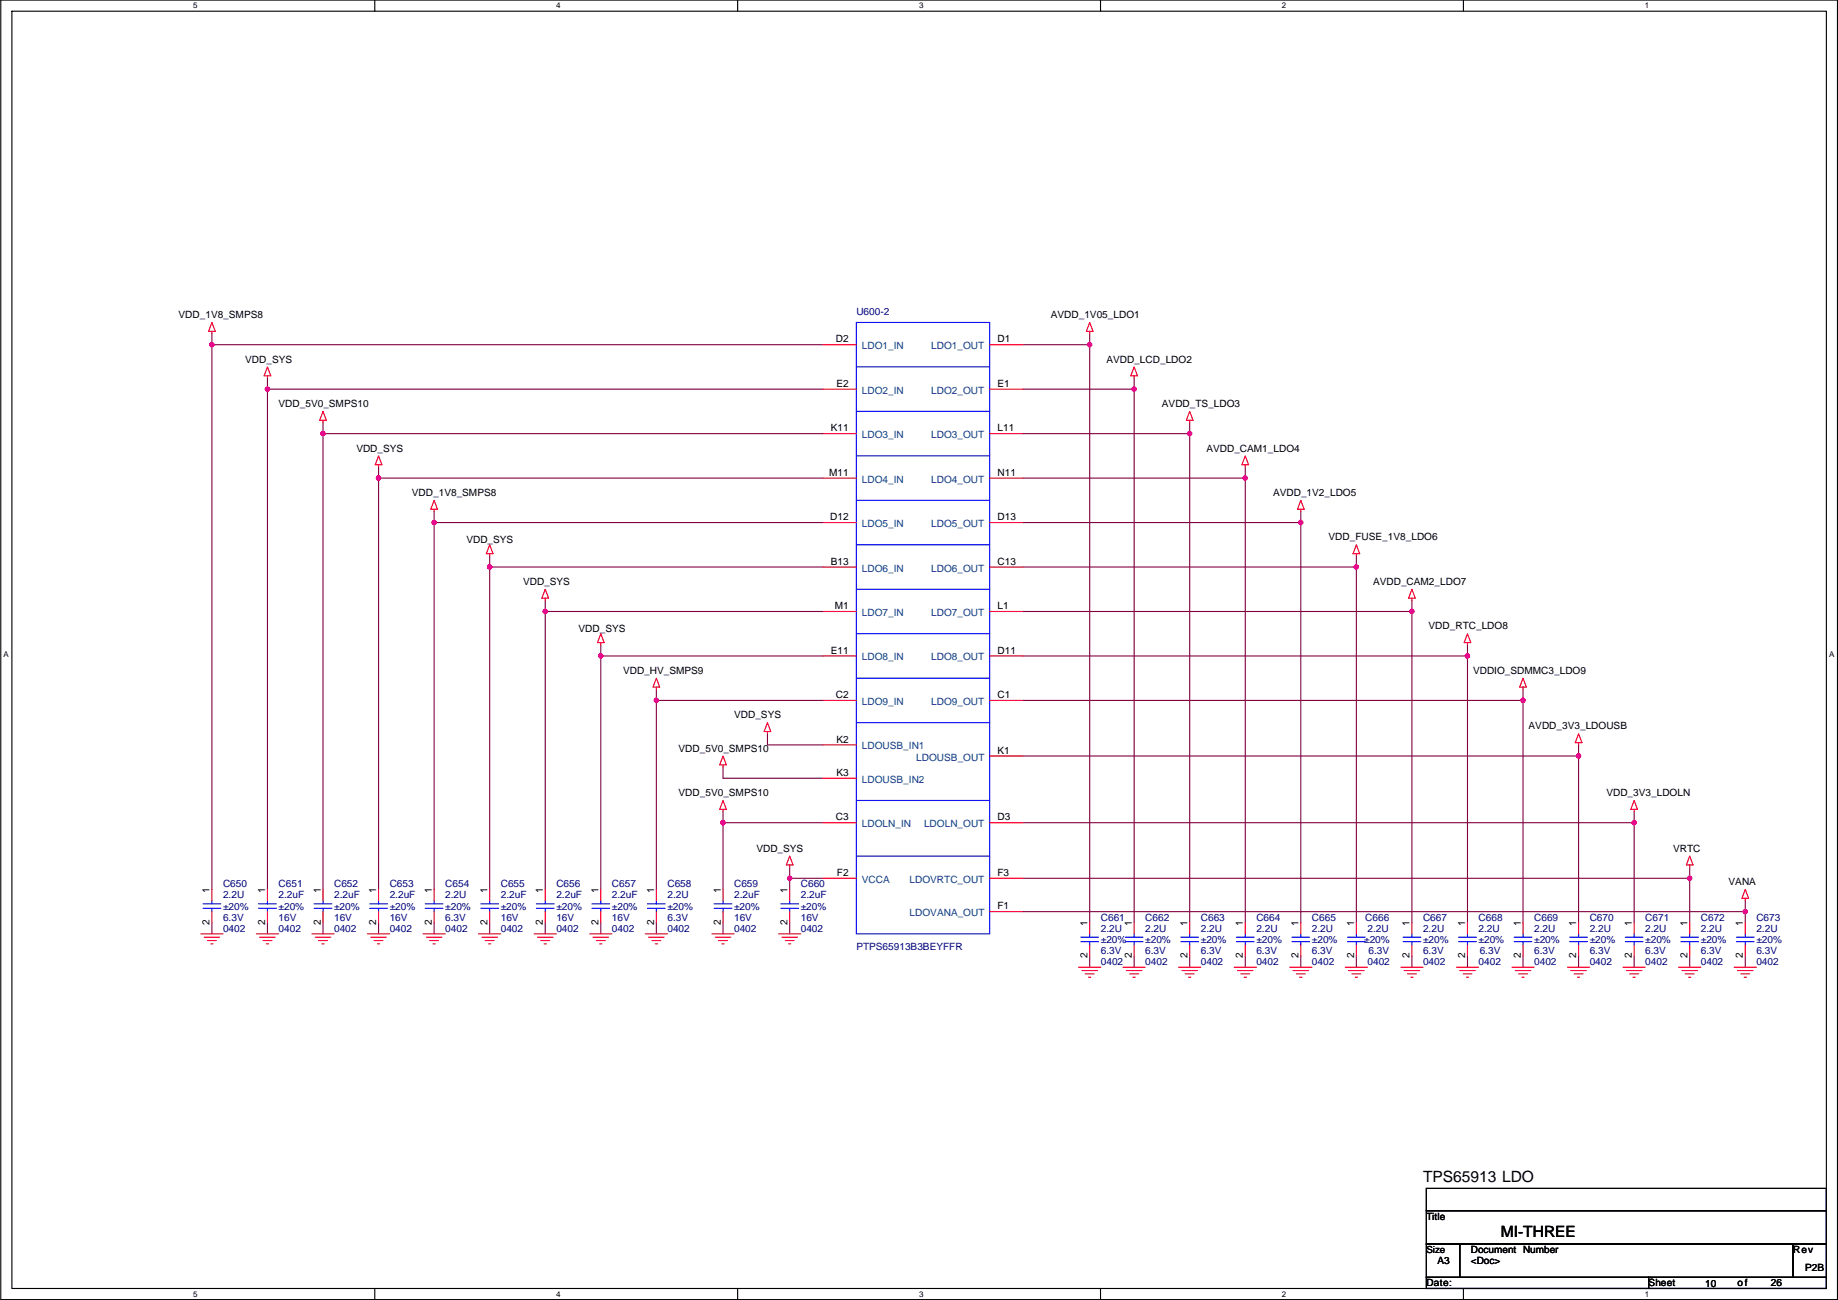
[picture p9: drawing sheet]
<svg xmlns="http://www.w3.org/2000/svg" width="420mm" height="297mm" viewBox="0 0 420 297" stroke-linecap="round" stroke-linejoin="round" font-family="sans-serif">
<path d="M.2 0h419.8v296.9h-419.8zM2.7 2.6h414.8v291.8h-414.8z" fill="none" stroke="#000" stroke-width=".25"/>
<g fill="#fff">
<path d="M44.2 .3h1v2h-1z"/>
<path d="M44.2 294.7h1v2h-1z"/>
</g>
<path d="M85.7 0v2.6M85.7 294.4v2.5" fill="none" stroke="#000" stroke-width=".25"/>
<g fill="#fff">
<path d="M127.1 .3h1v2h-1z"/>
<path d="M127.1 294.7h1v2h-1z"/>
</g>
<path d="M168.6 0v2.6M168.6 294.4v2.5" fill="none" stroke="#000" stroke-width=".25"/>
<g fill="#fff">
<path d="M210.1 .3h1v2h-1z"/>
<path d="M210.1 294.7h1v2h-1z"/>
</g>
<path d="M251.6 0v2.6M251.6 294.4v2.5" fill="none" stroke="#000" stroke-width=".25"/>
<g fill="#fff">
<path d="M293 .3h1v2h-1z"/>
<path d="M293 294.7h1v2h-1z"/>
</g>
<path d="M334.5 0v2.6M334.5 294.4v2.5" fill="none" stroke="#000" stroke-width=".25"/>
<g fill="#fff">
<path d="M376 .3h1v2h-1z"/>
<path d="M376 294.7h1v2h-1z"/>
<path d="M.8 148.5h1.2v2h-1.2z"/>
<path d="M418.1 148.5h1.2v2h-1.2z"/>
</g>
<g fill="none" stroke="#800040" stroke-width=".25">
<path d="M48.4 78.8h139.7M48.4 76.2v2.6M48.4 78.8v124.4M233.9 78.8h15.2M249.1 78.8v132M249.1 76.2v2.6M61.1 86.4v2.5M61.1 88.9h127M61.1 88.9v114.3M73.8 96.5v2.6M73.8 99.1h114.3M73.8 99.1v104.1"/>
<path d="M233.9 88.9h25.4M259.3 88.9v121.9M259.3 86.4v2.5M272 96.5v2.6h-38.1M272 99.1v111.7M86.5 106.7v2.5M86.5 109.2h101.6M86.5 109.2v94M99.2 116.9v2.5M99.2 119.4h88.9M99.2 119.4v83.8M233.9 119.4h63.5"/>
<path d="M284.7 106.7v2.5h-50.8M284.7 109.2v101.6M297.4 119.4v91.4M297.4 116.9v2.5M111.9 127v2.6M111.9 129.6h76.2M111.9 129.6v73.6M124.6 139.7h63.5M124.6 137.2v2.5M124.6 139.7v63.5M310.1 127v2.6h-76.2M310.1 129.6v81.2"/>
<path d="M322.8 137.2v2.5h-88.9M322.8 139.7v71.1M137.3 149.9h50.8M137.3 147.3v2.6M137.3 149.9v53.3M150 157.5v2.5M233.9 149.9h101.6M335.5 147.3v2.6M335.5 149.9v60.9M348.2 157.5v2.5M150 160h38.1M150 160v43.2"/>
<path d="M165.3 175.3v2.5h22.8M175.4 167.7v2.5h12.7M233.9 172.7h127M233.9 160h114.3M348.2 160v50.8M360.9 170.2v2.5M360.9 172.7v38.1M165.3 188h22.8M165.3 188v15.2M165.3 185.4v2.6M180.5 198.1v2.6M233.9 188h139.7"/>
<path d="M373.6 185.4v2.6M373.6 188v22.8M386.3 198.1v2.6M48.4 210.8v2.6M61.1 210.8v2.6M73.8 210.8v2.6M86.5 210.8v2.6M99.2 210.8v2.6M111.9 210.8v2.6M124.6 210.8v2.6M137.3 210.8v2.6M150 210.8v2.6"/>
<path d="M165.3 210.8v2.6M180.5 200.7h7.6M180.5 210.8v2.6M180.5 200.7v2.5M233.9 200.7h152.4M249.1 218.5v2.5M259.3 218.5v2.5M272 218.5v2.5M284.7 218.5v2.5M297.4 218.5v2.5M310.1 218.5v2.5M322.8 218.5v2.5"/>
<path d="M335.5 218.5v2.5M348.2 218.5v2.5M360.9 218.5v2.5M373.6 218.5v2.5M386.3 218.5v2.5M386.3 200.7v10.1M399 205.8v2.5h-165.1M399 218.5v2.5M399 208.3v2.5"/>
</g>
<g fill="#f0f" stroke="#f0f" stroke-width=".25">
<circle cx="180.5" cy="200.7" r=".5"/>
<circle cx="348.1" cy="160" r=".5"/>
<circle cx="360.8" cy="172.7" r=".5"/>
<circle cx="373.5" cy="188" r=".5"/>
<circle cx="386.2" cy="200.7" r=".5"/>
<circle cx="398.9" cy="208.3" r=".5"/>
<circle cx="111.9" cy="129.5" r=".5"/>
<circle cx="99.2" cy="119.4" r=".5"/>
<circle cx="86.5" cy="109.2" r=".5"/>
<circle cx="73.8" cy="99.1" r=".5"/>
<circle cx="48.4" cy="78.7" r=".5"/>
<circle cx="61.1" cy="88.9" r=".5"/>
<circle cx="271.9" cy="99.1" r=".5"/>
<circle cx="335.4" cy="149.9" r=".5"/>
<circle cx="322.7" cy="139.7" r=".5"/>
<circle cx="310" cy="129.5" r=".5"/>
<circle cx="249.1" cy="78.7" r=".5"/>
<circle cx="150" cy="160" r=".5"/>
<circle cx="124.6" cy="139.7" r=".5"/>
<circle cx="137.3" cy="149.9" r=".5"/>
<circle cx="297.3" cy="119.4" r=".5"/>
<circle cx="259.2" cy="88.9" r=".5"/>
<circle cx="284.6" cy="109.2" r=".5"/>
<circle cx="165.3" cy="188" r=".5"/>
</g>
<g fill="none" stroke="#f00" stroke-width=".25">
<path d="M48.4 73.7l.8 2h-1.5zM48.4 75.7v.5M188.1 78.8h7.7M226.2 78.8h7.7M249.1 73.7l.8 2h-1.6zM249.1 75.7v.5M61.1 83.8l.8 2.1h-1.5zM61.1 85.9v.5M73.8 94l.8 2h-1.5zM73.8 96v.5M188.1 88.9h7.7M188.1 99.1h7.7"/>
<path d="M226.2 88.9h7.7M226.2 99.1h7.7M259.3 83.8l.7 2.1h-1.5zM259.3 85.9v.5M272 94l.7 2h-1.5zM272 96v.5M86.5 104.2l.8 2h-1.5zM86.5 106.2v.5M99.2 114.3l.8 2.1h-1.5zM99.2 116.4v.5M188.1 109.2h7.7M188.1 119.4h7.7"/>
<path d="M226.2 109.2h7.7M226.2 119.4h7.7M284.7 104.2l.7 2h-1.5zM284.7 106.2v.5M297.4 114.3l.7 2.1h-1.5zM297.4 116.4v.5M111.9 124.5l.8 2h-1.5zM111.9 126.5v.5M124.6 134.6l.8 2.1h-1.5zM124.6 136.7v.5M188.1 129.6h7.7M188.1 139.7h7.7"/>
<path d="M226.2 129.6h7.7M226.2 139.7h7.7M310.1 124.5l.7 2h-1.5zM310.1 126.5v.5M322.8 134.6l.7 2.1h-1.5zM322.8 136.7v.5M137.3 144.8l.8 2h-1.5zM137.3 146.8v.5M150 155l.8 2h-1.5zM150 157v.5M188.1 149.9h7.7M226.2 149.9h7.7"/>
<path d="M335.5 144.8l.7 2h-1.5zM335.5 146.8v.5M348.2 155l.7 2h-1.5zM348.2 157v.5M165.3 172.7l.7 2.1h-1.5zM165.3 174.8v.5M175.4 165.1l.8 2.1h-1.5zM175.4 167.2v.5M188.1 160h7.7M188.1 170.2h7.7M188.1 177.8h7.7M226.2 160h7.7"/>
<path d="M226.2 172.7h7.7M360.9 169.7v.5M360.9 167.7l.7 2h-1.5zM165.3 182.9l.7 2h-1.5zM165.3 184.9v.5M180.5 195.6l.8 2h-1.5zM180.5 197.6v.5M188.1 188h7.7M226.2 188h7.7M373.6 184.9v.5M373.6 182.9l.7 2h-1.5zM386.3 197.6v.5"/>
<path d="M386.3 195.6l.7 2h-1.5zM45.9 213.4h5.1M46.7 214.1h3.5M47.4 214.9h2.1M48.2 215.7h.5M48.4 203.2v2.6M48.4 208.3v2.5M58.6 213.4h5.1M59.4 214.1h3.5M60.1 214.9h2.1M60.9 215.7h.5M61.1 203.2v2.6"/>
<path d="M61.1 208.3v2.5M71.3 213.4h5.1M72.1 214.1h3.5M72.8 214.9h2.1M73.6 215.7h.5M73.8 203.2v2.6M73.8 208.3v2.5M84 213.4h5.1M84.8 214.1h3.5M85.5 214.9h2.1M86.3 215.7h.5M86.5 203.2v2.6"/>
<path d="M86.5 208.3v2.5M96.7 213.4h5.1M97.5 214.1h3.5M98.2 214.9h2.1M99 215.7h.5M99.2 203.2v2.6M99.2 208.3v2.5M109.4 213.4h5.1M110.2 214.1h3.5M110.9 214.9h2.1M111.7 215.7h.5M111.9 203.2v2.6"/>
<path d="M111.9 208.3v2.5M122.1 213.4h5.1M122.9 214.1h3.5M123.6 214.9h2.1M124.4 215.7h.5M124.6 203.2v2.6M124.6 208.3v2.5M134.8 213.4h5.1M135.6 214.1h3.5M136.3 214.9h2.1M137.1 215.7h.5M137.3 203.2v2.6"/>
<path d="M137.3 208.3v2.5M147.5 213.4h5.1M148.3 214.1h3.5M149 214.9h2.1M149.8 215.7h.5M150 203.2v2.6M150 208.3v2.5M162.7 213.4h5.1M163.5 214.1h3.6M164.3 214.9h2M165 215.7h.5M165.3 203.2v2.6"/>
<path d="M165.3 208.3v2.5M178 213.4h5.1M178.7 214.1h3.6M179.5 214.9h2M180.3 215.7h.5M180.5 203.2v2.6M180.5 208.3v2.5M188.1 200.7h7.7M226.2 200.7h7.7M226.2 208.3h7.7M249.1 210.8v2.6M249.1 215.9v2.6"/>
<path d="M259.3 210.8v2.6M259.3 215.9v2.6M272 210.8v2.6M272 215.9v2.6M284.7 210.8v2.6M284.7 215.9v2.6M297.4 210.8v2.6M297.4 215.9v2.6M310.1 210.8v2.6M310.1 215.9v2.6M322.8 210.8v2.6M322.8 215.9v2.6"/>
<path d="M335.5 210.8v2.6M335.5 215.9v2.6M348.2 210.8v2.6M348.2 215.9v2.6M360.9 210.8v2.6M360.9 215.9v2.6M373.6 210.8v2.6M373.6 215.9v2.6M386.3 210.8v2.6M386.3 215.9v2.6M399 205.3v.5M399 210.8v2.6"/>
<path d="M399 215.9v2.6M399 203.2l.7 2.1h-1.5zM246.6 221h5M247.3 221.8h3.6M248.1 222.5h2M248.8 223.3h.6M256.7 221h5.1M257.5 221.8h3.5M258.2 222.5h2.1M259 223.3h.5M269.4 221h5.1M270.2 221.8h3.5"/>
<path d="M270.9 222.5h2.1M271.7 223.3h.5M282.1 221h5.1M282.9 221.8h3.5M283.6 222.5h2.1M284.4 223.3h.5M294.8 221h5.1M295.6 221.8h3.5M296.3 222.5h2.1M297.1 223.3h.5M307.5 221h5.1M308.3 221.8h3.5"/>
<path d="M309 222.5h2.1M309.8 223.3h.5M320.2 221h5.1M321 221.8h3.5M321.7 222.5h2.1M322.5 223.3h.5M332.9 221h5.1M333.7 221.8h3.5M334.4 222.5h2.1M335.2 223.3h.5M345.6 221h5.1M346.4 221.8h3.5"/>
<path d="M347.1 222.5h2.1M347.9 223.3h.5M358.3 221h5.1M359.1 221.8h3.5M359.8 222.5h2.1M360.6 223.3h.5M371 221h5.1M371.8 221.8h3.5M372.5 222.5h2.1M373.3 223.3h.5M383.7 221h5.1M384.5 221.8h3.5"/>
<path d="M385.2 222.5h2.1M386 223.3h.5M396.4 221h5.1M397.2 221.8h3.5M397.9 222.5h2.1M398.7 223.3h.5"/>
</g>
<path d="M326.1 271.5h91.4v5.1h-91.4zM326.1 276.6h91.4v7.6h-91.4zM326.1 291.9h50.8v2.5h-50.8zM326.1 284.2h7.6v7.7h-7.6zM333.7 284.2h76.2v7.7h-76.2zM376.9 291.9h40.6v2.5h-40.6zM409.9 284.2h7.6v7.7h-7.6z" fill="none" stroke="#000" stroke-width=".25"/>
<g fill="none" stroke="#00f" stroke-width=".25">
<path d="M195.8 73.7h30.4v139.7h-30.4zM195.8 83.8h30.4M195.8 94h30.4M195.8 104.2h30.4M195.8 114.3h30.4M195.8 124.5h30.4M195.8 134.6h30.4M195.8 155h30.4M195.8 144.8h30.4M195.8 165.1h30.4M195.8 195.6h30.4M195.8 182.9h30.4"/>
<path d="M46.4 206.5h4.1M46.4 207.5h4.1M48.4 205.8v.7M48.4 207.5v.8M59.1 206.5h4.1M59.1 207.5h4.1M61.1 205.8v.7M61.1 207.5v.8M71.8 206.5h4.1M71.8 207.5h4.1M73.8 205.8v.7M73.8 207.5v.8"/>
<path d="M84.5 206.5h4.1M84.5 207.5h4.1M86.5 205.8v.7M86.5 207.5v.8M97.2 206.5h4.1M97.2 207.5h4.1M99.2 205.8v.7M99.2 207.5v.8M109.9 206.5h4.1M109.9 207.5h4.1M111.9 205.8v.7M111.9 207.5v.8"/>
<path d="M122.6 206.5h4.1M122.6 207.5h4.1M124.6 205.8v.7M124.6 207.5v.8M135.3 206.5h4.1M135.3 207.5h4.1M137.3 205.8v.7M137.3 207.5v.8M148 206.5h4.1M148 207.5h4.1M150 205.8v.7M150 207.5v.8"/>
<path d="M163.2 206.5h4.1M163.2 207.5h4.1M165.3 205.8v.7M165.3 207.5v.8M178.5 206.5h4.1M178.5 207.5h4.1M180.5 205.8v.7M180.5 207.5v.8M247.1 214.1h4M247.1 215.2h4M249.1 213.4v.7M249.1 215.2v.7"/>
<path d="M257.2 214.1h4.1M257.2 215.2h4.1M259.3 213.4v.7M259.3 215.2v.7M269.9 214.1h4.1M269.9 215.2h4.1M272 213.4v.7M272 215.2v.7M282.6 214.1h4.1M282.6 215.2h4.1M284.7 213.4v.7M284.7 215.2v.7"/>
<path d="M295.3 214.1h4.1M295.3 215.2h4.1M297.4 213.4v.7M297.4 215.2v.7M308 214.1h4.1M308 215.2h4.1M310.1 213.4v.7M310.1 215.2v.7M320.7 214.1h4.1M320.7 215.2h4.1M322.8 213.4v.7M322.8 215.2v.7"/>
<path d="M333.4 214.1h4.1M333.4 215.2h4.1M335.5 213.4v.7M335.5 215.2v.7M346.1 214.1h4.1M346.1 215.2h4.1M348.2 213.4v.7M348.2 215.2v.7M358.8 214.1h4.1M358.8 215.2h4.1M360.9 213.4v.7M360.9 215.2v.7"/>
<path d="M371.5 214.1h4.1M371.5 215.2h4.1M373.6 213.4v.7M373.6 215.2v.7M384.2 214.1h4.1M384.2 215.2h4.1M386.3 213.4v.7M386.3 215.2v.7M396.9 214.1h4.1M396.9 215.2h4.1M399 213.4v.7M399 215.2v.7"/>
</g>
<g font-size="3.6">
<text x="325.3" y="270.2">TPS65913 LDO</text>
<text x="343.1" y="282.6">MI-THREE</text>
</g>
<g font-size="2.3" fill="#000080">
<text x="195.8" y="71.9">U600-2</text>
<text x="51" y="202.7">C650</text>
<text x="63.7" y="202.7">C651</text>
<text x="76.4" y="202.7">C652</text>
<text x="89.1" y="202.7">C653</text>
<text x="101.8" y="202.7">C654</text>
<text x="114.5" y="202.7">C655</text>
<text x="127.2" y="202.7">C656</text>
<text x="139.9" y="202.7">C657</text>
<text x="152.6" y="202.7">C658</text>
<text x="167.8" y="202.7">C659</text>
<text x="183.1" y="202.7">C660</text>
<text x="51" y="205.3">2.2U</text>
<text x="51" y="207.8">±20%</text>
<text x="63.7" y="205.3">2.2uF</text>
<text x="63.7" y="207.8">±20%</text>
<text x="76.4" y="205.3">2.2uF</text>
<text x="76.4" y="207.8">±20%</text>
<text x="89.1" y="205.3">2.2uF</text>
<text x="89.1" y="207.8">±20%</text>
<text x="101.8" y="205.3">2.2U</text>
<text x="101.8" y="207.8">±20%</text>
<text x="114.5" y="205.3">2.2uF</text>
<text x="114.5" y="207.8">±20%</text>
<text x="127.2" y="205.3">2.2uF</text>
<text x="127.2" y="207.8">±20%</text>
<text x="139.9" y="205.3">2.2uF</text>
<text x="139.9" y="207.8">±20%</text>
<text x="152.6" y="205.3">2.2U</text>
<text x="152.6" y="207.8">±20%</text>
<text x="167.8" y="205.3">2.2uF</text>
<text x="167.8" y="207.8">±20%</text>
<text x="183.1" y="205.3">2.2uF</text>
<text x="183.1" y="207.8">±20%</text>
<text x="51" y="212.9">0402</text>
<text x="51" y="210.4">6.3V</text>
<text x="63.7" y="212.9">0402</text>
<text x="63.7" y="210.4">16V</text>
<text x="76.4" y="212.9">0402</text>
<text x="76.4" y="210.4">16V</text>
<text x="89.1" y="212.9">0402</text>
<text x="89.1" y="210.4">16V</text>
<text x="101.8" y="212.9">0402</text>
<text x="101.8" y="210.4">6.3V</text>
<text x="114.5" y="212.9">0402</text>
<text x="114.5" y="210.4">16V</text>
<text x="127.2" y="212.9">0402</text>
<text x="127.2" y="210.4">16V</text>
<text x="139.9" y="212.9">0402</text>
<text x="139.9" y="210.4">16V</text>
<text x="152.6" y="212.9">0402</text>
<text x="152.6" y="210.4">6.3V</text>
<text x="167.8" y="212.9">0402</text>
<text x="167.8" y="210.4">16V</text>
<text x="183.1" y="212.9">0402</text>
<text x="183.1" y="210.4">16V</text>
<text x="251.6" y="210.4">C661</text>
<text x="251.6" y="212.9">2.2U</text>
<text x="251.6" y="215.4">±20%</text>
<text x="261.8" y="210.4">C662</text>
<text x="261.8" y="212.9">2.2U</text>
<text x="261.8" y="215.4">±20%</text>
<text x="274.5" y="210.4">C663</text>
<text x="274.5" y="212.9">2.2U</text>
<text x="274.5" y="215.4">±20%</text>
<text x="287.2" y="210.4">C664</text>
<text x="287.2" y="212.9">2.2U</text>
<text x="287.2" y="215.4">±20%</text>
<text x="299.9" y="210.4">C665</text>
<text x="299.9" y="212.9">2.2U</text>
<text x="299.9" y="215.4">±20%</text>
<text x="311.8" y="215.4">±20%</text>
<text x="312.1" y="210.4">C666</text>
<text x="312.6" y="212.9">2.2U</text>
<text x="325.3" y="210.4">C667</text>
<text x="325.3" y="212.9">2.2U</text>
<text x="325.3" y="215.4">±20%</text>
<text x="338" y="210.4">C668</text>
<text x="338" y="212.9">2.2U</text>
<text x="338" y="215.4">±20%</text>
<text x="350.7" y="210.4">C669</text>
<text x="350.7" y="212.9">2.2U</text>
<text x="350.7" y="215.4">±20%</text>
<text x="363.4" y="210.4">C670</text>
<text x="363.4" y="212.9">2.2U</text>
<text x="363.4" y="215.4">±20%</text>
<text x="376.1" y="210.4">C671</text>
<text x="376.1" y="212.9">2.2U</text>
<text x="376.1" y="215.4">±20%</text>
<text x="388.8" y="210.4">C672</text>
<text x="388.8" y="212.9">2.2U</text>
<text x="388.8" y="215.4">±20%</text>
<text x="401.5" y="210.4">C673</text>
<text x="401.5" y="212.9">2.2U</text>
<text x="401.5" y="215.4">±20%</text>
<text x="195.8" y="217">PTPS65913B3BEYFFR</text>
<text x="251.6" y="220.5">0402</text>
<text x="251.6" y="218">6.3V</text>
<text x="261.8" y="220.5">0402</text>
<text x="261.8" y="218">6.3V</text>
<text x="274.5" y="220.5">0402</text>
<text x="274.5" y="218">6.3V</text>
<text x="287.2" y="220.5">0402</text>
<text x="287.2" y="218">6.3V</text>
<text x="299.9" y="220.5">0402</text>
<text x="299.9" y="218">6.3V</text>
<text x="312.6" y="220.5">0402</text>
<text x="312.9" y="218">6.3V</text>
<text x="325.3" y="220.5">0402</text>
<text x="325.3" y="218">6.3V</text>
<text x="338" y="220.5">0402</text>
<text x="338.3" y="218">6.3V</text>
<text x="350.7" y="220.5">0402</text>
<text x="350.7" y="218">6.3V</text>
<text x="363.4" y="220.5">0402</text>
<text x="363.4" y="218">6.3V</text>
<text x="376.1" y="220.5">0402</text>
<text x="376.1" y="218">6.3V</text>
<text x="388.8" y="220.5">0402</text>
<text x="388.8" y="218">6.3V</text>
<text x="401.5" y="220.5">0402</text>
<text x="401.5" y="218">6.3V</text>
</g>
<g font-size="2.3">
<text x="40.8" y="72.7">VDD_1V8_SMPS8</text>
<text x="240.2" y="72.7">AVDD_1V05_LDO1</text>
<text x="56.1" y="82.8">VDD_SYS</text>
<text x="191.1" y="78.2">D2</text>
<text x="228" y="78.2">D1</text>
<text x="252.9" y="82.8">AVDD_LCD_LDO2</text>
<text x="191.2" y="88.4">E2</text>
<text x="228" y="88.4">E1</text>
<text x="63.7" y="93">VDD_5V0_SMPS10</text>
<text x="265.6" y="93">AVDD_TS_LDO3</text>
<text x="189.9" y="98.6">K11</text>
<text x="228" y="98.6">L11</text>
<text x="81.5" y="103.2">VDD_SYS</text>
<text x="275.8" y="103.2">AVDD_CAM1_LDO4</text>
<text x="94.2" y="113.3">VDD_1V8_SMPS8</text>
<text x="189.6" y="108.7">M11</text>
<text x="228" y="108.7">N11</text>
<text x="291" y="113.3">AVDD_1V2_LDO5</text>
<text x="189.8" y="118.9">D12</text>
<text x="228" y="118.9">D13</text>
<text x="106.6" y="124">VDD_SYS</text>
<text x="303.7" y="123.5">VDD_FUSE_1V8_LDO6</text>
<text x="189.9" y="129">B13</text>
<text x="228" y="129">C13</text>
<text x="119.6" y="133.6">VDD_SYS</text>
<text x="313.9" y="133.6">AVDD_CAM2_LDO7</text>
<text x="190.8" y="139.2">M1</text>
<text x="228" y="139.2">L1</text>
<text x="326.6" y="143.8">VDD_RTC_LDO8</text>
<text x="132.3" y="144.3">VDD_SYS</text>
<text x="189.9" y="149.4">E11</text>
<text x="228" y="149.4">D11</text>
<text x="142.4" y="154">VDD_HV_SMPS9</text>
<text x="336.7" y="154">VDDIO_SDMMC3_LDO9</text>
<text x="191.1" y="159.5">C2</text>
<text x="228" y="159.5">C1</text>
<text x="167.8" y="164.1">VDD_SYS</text>
<text x="349.4" y="166.7">AVDD_3V3_LDOUSB</text>
<text x="155.1" y="171.7">VDD_5V0_SMPS10</text>
<text x="191.2" y="169.7">K2</text>
<text x="228" y="172.2">K1</text>
<text x="191.2" y="177.3">K3</text>
<text x="155.1" y="181.9">VDD_5V0_SMPS10</text>
<text x="367.2" y="181.9">VDD_3V3_LDOLN</text>
<text x="191.1" y="187.5">C3</text>
<text x="228" y="187.5">D3</text>
<text x="172.9" y="194.6">VDD_SYS</text>
<text x="382.4" y="194.6">VRTC</text>
<text x="47.9" y="204" transform="rotate(-90 47.9 204)">1</text>
<text x="60.6" y="204" transform="rotate(-90 60.6 204)">1</text>
<text x="73.3" y="204" transform="rotate(-90 73.3 204)">1</text>
<text x="86" y="204" transform="rotate(-90 86 204)">1</text>
<text x="98.7" y="204" transform="rotate(-90 98.7 204)">1</text>
<text x="111.4" y="204" transform="rotate(-90 111.4 204)">1</text>
<text x="124.1" y="204" transform="rotate(-90 124.1 204)">1</text>
<text x="136.8" y="204" transform="rotate(-90 136.8 204)">1</text>
<text x="149.5" y="204" transform="rotate(-90 149.5 204)">1</text>
<text x="164.8" y="204" transform="rotate(-90 164.8 204)">1</text>
<text x="180" y="204" transform="rotate(-90 180 204)">1</text>
<text x="191.3" y="200.2">F2</text>
<text x="228" y="200.2">F3</text>
<text x="395.1" y="202.2">VANA</text>
<text x="228" y="207.8">F1</text>
<text x="47.9" y="211.4" transform="rotate(-90 47.9 211.4)">2</text>
<text x="60.6" y="211.4" transform="rotate(-90 60.6 211.4)">2</text>
<text x="73.3" y="211.4" transform="rotate(-90 73.3 211.4)">2</text>
<text x="86" y="211.4" transform="rotate(-90 86 211.4)">2</text>
<text x="98.7" y="211.4" transform="rotate(-90 98.7 211.4)">2</text>
<text x="111.4" y="211.4" transform="rotate(-90 111.4 211.4)">2</text>
<text x="124.1" y="211.4" transform="rotate(-90 124.1 211.4)">2</text>
<text x="136.8" y="211.4" transform="rotate(-90 136.8 211.4)">2</text>
<text x="149.5" y="211.4" transform="rotate(-90 149.5 211.4)">2</text>
<text x="164.8" y="211.4" transform="rotate(-90 164.8 211.4)">2</text>
<text x="180" y="211.4" transform="rotate(-90 180 211.4)">2</text>
<text x="248.6" y="211.6" transform="rotate(-90 248.6 211.6)">1</text>
<text x="258.7" y="211.6" transform="rotate(-90 258.7 211.6)">1</text>
<text x="271.4" y="211.6" transform="rotate(-90 271.4 211.6)">1</text>
<text x="284.1" y="211.6" transform="rotate(-90 284.1 211.6)">1</text>
<text x="296.8" y="211.6" transform="rotate(-90 296.8 211.6)">1</text>
<text x="309.5" y="211.6" transform="rotate(-90 309.5 211.6)">1</text>
<text x="322.2" y="211.6" transform="rotate(-90 322.2 211.6)">1</text>
<text x="334.9" y="211.6" transform="rotate(-90 334.9 211.6)">1</text>
<text x="347.6" y="211.6" transform="rotate(-90 347.6 211.6)">1</text>
<text x="360.3" y="211.6" transform="rotate(-90 360.3 211.6)">1</text>
<text x="373" y="211.6" transform="rotate(-90 373 211.6)">1</text>
<text x="385.7" y="211.6" transform="rotate(-90 385.7 211.6)">1</text>
<text x="398.4" y="211.6" transform="rotate(-90 398.4 211.6)">1</text>
<text x="248.6" y="219" transform="rotate(-90 248.6 219)">2</text>
<text x="258.7" y="219" transform="rotate(-90 258.7 219)">2</text>
<text x="271.4" y="219" transform="rotate(-90 271.4 219)">2</text>
<text x="284.1" y="219" transform="rotate(-90 284.1 219)">2</text>
<text x="296.8" y="219" transform="rotate(-90 296.8 219)">2</text>
<text x="309.5" y="219" transform="rotate(-90 309.5 219)">2</text>
<text x="322.2" y="219" transform="rotate(-90 322.2 219)">2</text>
<text x="334.9" y="219" transform="rotate(-90 334.9 219)">2</text>
<text x="347.6" y="219" transform="rotate(-90 347.6 219)">2</text>
<text x="360.3" y="219" transform="rotate(-90 360.3 219)">2</text>
<text x="373" y="219" transform="rotate(-90 373 219)">2</text>
<text x="385.7" y="219" transform="rotate(-90 385.7 219)">2</text>
<text x="398.4" y="219" transform="rotate(-90 398.4 219)">2</text>
<text x="326.1" y="278.7">Title</text>
<text x="336.2" y="286.3">Document Number</text>
<text x="409.9" y="286.3">Rev</text>
<text x="326.1" y="293.9">Date:</text>
<text x="328.6" y="288.8">A3</text>
<text x="336.2" y="288.8">&lt;Doc&gt;</text>
<text x="376.9" y="293.9">Sheet</text>
<text x="397.2" y="293.9">of</text>
<text x="404.8" y="293.9">26</text>
<text x="412.7" y="290.4">P2B</text>
<text x="389.8" y="294.2">10</text>
</g>
<g font-size="2.3" fill="#004080">
<text x="197" y="79.8">LDO1_IN</text>
<text x="212.9" y="79.8">LDO1_OUT</text>
<text x="197" y="90">LDO2_IN</text>
<text x="212.9" y="90">LDO2_OUT</text>
<text x="197" y="100.1">LDO3_IN</text>
<text x="212.9" y="100.1">LDO3_OUT</text>
<text x="197" y="110.3">LDO4_IN</text>
<text x="212.9" y="110.3">LDO4_OUT</text>
<text x="197" y="120.4">LDO5_IN</text>
<text x="212.9" y="120.4">LDO5_OUT</text>
<text x="197" y="130.6">LDO6_IN</text>
<text x="212.9" y="130.6">LDO6_OUT</text>
<text x="197" y="140.8">LDO7_IN</text>
<text x="212.9" y="140.8">LDO7_OUT</text>
<text x="197" y="150.9">LDO8_IN</text>
<text x="212.9" y="150.9">LDO8_OUT</text>
<text x="197" y="161.1">LDO9_IN</text>
<text x="212.9" y="161.1">LDO9_OUT</text>
<text x="197" y="171.2">LDOUSB_IN1</text>
<text x="209.5" y="173.8">LDOUSB_OUT</text>
<text x="197" y="178.9">LDOUSB_IN2</text>
<text x="197" y="189">LDOLN_IN</text>
<text x="211.2" y="189">LDOLN_OUT</text>
<text x="197" y="201.7">VCCA</text>
<text x="207.9" y="201.7">LDOVRTC_OUT</text>
<text x="207.9" y="209.3">LDOVANA_OUT</text>
</g>
<text font-size="2.2" x="326.1" y="286.2">Size</text>
<g font-size="1.8">
<text x="44.2" y="1.9">5</text>
<text x="127.1" y="1.9">4</text>
<text x="210.1" y="1.9">3</text>
<text x="293" y="1.9">2</text>
<text x="376" y="1.9">1</text>
<text x=".8" y="150.1">A</text>
<text x="418.1" y="150.1">A</text>
<text x="44.2" y="296.3">5</text>
<text x="127.1" y="296.3">4</text>
<text x="210.1" y="296.3">3</text>
<text x="293" y="296.3">2</text>
<text x="376" y="296.3">1</text>
</g>
</svg>
